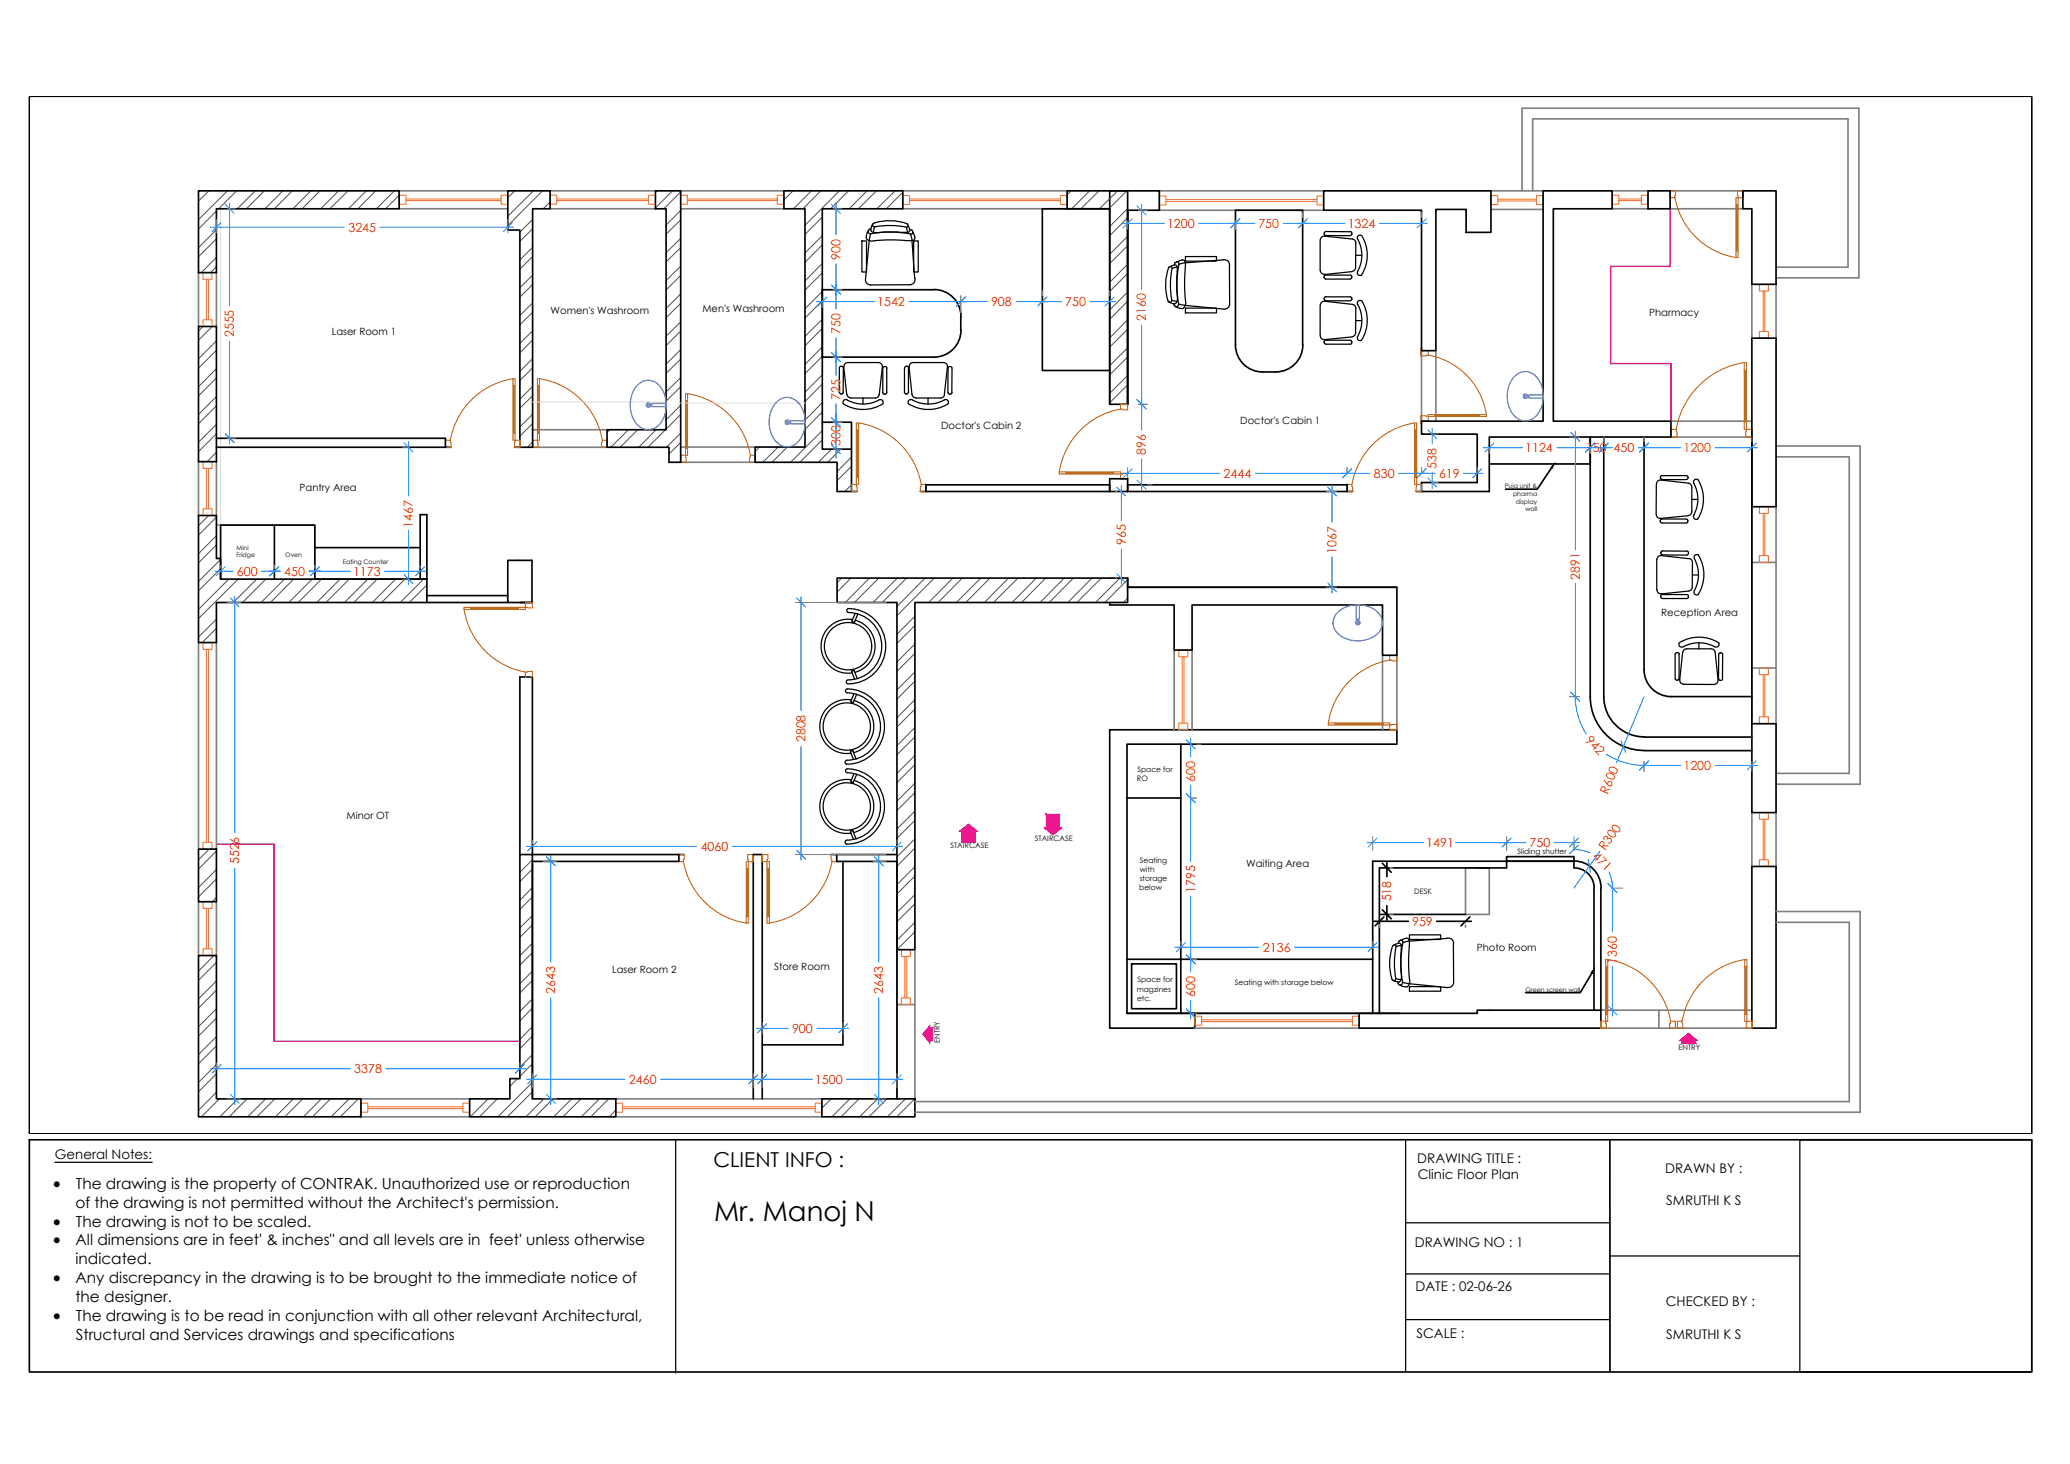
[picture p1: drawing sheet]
<svg xmlns="http://www.w3.org/2000/svg" width="420mm" height="297mm" viewBox="0 0 420 297" stroke-linecap="round" stroke-linejoin="round" font-family="sans-serif">
<!-- layer: SY_DR_Wall -->
<g fill="none" stroke="#000" stroke-width=".34">
<path d="M40.3 38.7h40.7v3.7h-37.1v12.9h-3.6zM103.1 38.7h8.6v3.7h-3.6v48.3h-2.6v-44h-2.4zM216.6 38.7h12.3v43.3v-39.3h6.4v-4h-10.1v43.3v-39.6h-8.6zM268.7 38.7h33.9v8.4h-5v-4.6h-6.1v28.6h-3v-28.4h-19.8zM334.5 38.7h4.5v3.7h-4.5zM353.8 38.7h6.7v19h-4.9v-15.3h-1.8zM40.3 66.2h3.6v27.5h-3.6zM355.6 68.6h4.9v34.2h-4.9zM135.8 93.8v-3.1h-12.6v-3.5h12v-44.8h-2.2v-3.7h5.2v55.1M169.9 99.7v-5.9h-16.6v-3.1h10.1v-48.3h-4.3v-3.7h24.1v3.7h-16.3v48.7h5.9v8.6M225.2 97.1v2.6M228.9 97.1v2.6"/>
<path d="M299.8 97.9v-9.8h-11.3v-2.6h24.7v-46.8h14v3.7h-11.9v43.1h23.9v3.2h-36.9v11M40.3 104.6h3.6v8.7h.9v4.2h41.8v4.7h-42.7v8.2h-3.6zM105.5 113.7h-2.4v8.5h4.9v-8.5M225.2 117.3h-55.3v4.9h12.2v70.5h3.6v-70.5h43.2v-4.9v1.9h54.6v13.8h-2.9v-10.2h-38.6v9.1h-3.7v-9.1h-13.1v-.6M225.2 148.1h58.3v2.9h-54.7v54.6h13.7v3h-17.3zM355.6 146.8h4.9v18.1h-4.9zM40.3 172.3h3.6v10.7h-3.6zM105.5 173.4h2.6v49.6h16.9v3.6h-29.7v-3.6h8.2v-4.2h2zM355.6 175.8h4.9v32.8h-4.9zM40.3 193.9h3.6v29.1h29.4v3.6h-33zM302.3 205h22.6v3.6h-49v-3h23.9M166.8 223h18.9v3.6h-18.9z"/>
</g>
<g fill="none" stroke="#808080" stroke-width=".34">
<path d="M81 38.7h22.1M111.7 38.7h21.3M138.2 38.7h20.9M183.2 38.7h33.4M235.3 38.7h33.4M302.6 38.7h10.6M308.9 38.7v-16.7h68.4v34.4h-16.8M311.1 38.7v-14.6h64v30.1h-14.6M327.2 38.7h7.3M339 38.7h14.8M40.3 55.3v10.9M43.9 55.3v10.9"/>
<path d="M81 42.4h22.1M111.7 42.4h21.3M138.2 42.4h20.9M183.2 42.4h33.4M235.3 42.7h33.4M302.6 42.5h10.6M327.2 42.4h7.3M339 42.4h14.8M355.6 57.7v10.9M360.5 57.7v10.9M288.5 71.1v14.4M291.5 71.1v14.4"/>
<path d="M40.3 93.7v10.9M43.9 93.7v10.9M108.1 87.2h15.1M108.1 90.7h15.1M138.2 90.7h15.1M138.2 93.8h15.1M339.2 85.5h16.4M339.2 88.7h16.4M360.5 92.7h14.9v64.2h-14.9M360.5 90.5h17.1v68.6h-17.1M355.6 114.1h4.9M355.6 102.8v44"/>
<path d="M360.5 102.8v44M40.3 130.4v41.9M43.9 130.4v41.9M238.3 131.9v16.2M242 131.9v16.2M280.6 133v15.1M283.5 133v15.1M355.6 135.5h4.9M355.6 164.9v10.9M360.5 164.9v10.9M40.3 183v10.9M43.9 183v10.9"/>
<path d="M182.1 192.7v30.3M185.7 192.7v30.3M182.1 203.8h3.6M242.5 208.6h33.4M242.5 205.6h33.4M324.9 208.6h30.7M324.9 205h30.7M336.7 205v3.6M73.3 223h22M73.3 226.6h22M125 223h41.8M125 226.6h41.8"/>
</g>
<!-- layer: SY_DR_Granite -->
<path d="M339 42.4v11.6h-12.1v19.8h12.3v11.7M43.9 171.3h11.7v40h49.9" fill="none" stroke="#b8008a" stroke-width=".3"/>
<!-- layer: SY_DR_Door -->
<path d="M288.4 70.8h.1v1.4h-.1zM288.4 84.4h.1v1.4h-.1z" fill="none" stroke="#b85c00" stroke-width=".2"/>
<!-- layer: SY_DR_Window -->
<g fill="none" stroke="#ff7f00" stroke-width=".2">
<path d="M81 39.6h1.4v1.8h-1.4zM101.7 39.6h1.4v1.8h-1.4zM111.7 39.6h1.3v1.8h-1.3zM131.6 39.6h1.4v1.8h-1.4zM138.2 39.6h1.3v1.8h-1.3zM157.8 39.6h1.3v1.8h-1.3zM183.2 39.7h1.4v1.8h-1.4zM215.3 39.7h1.3v1.8h-1.3zM235.3 39.8h1.4v1.8h-1.4zM267.3 39.8h1.4v1.8h-1.4zM302.6 39.7h1.4v1.8h-1.4zM311.9 39.7h1.3v1.8h-1.3z"/>
<path d="M327.2 39.6h1.4v1.8h-1.4zM333.1 39.6h1.4v1.8h-1.4zM41.2 55.3h1.8v1.4h-1.8zM41.9 56.7v8.2M42.3 56.7v8.2M82.4 40.4h19.3M82.4 40.7h19.3M113 40.4h18.6M113 40.7h18.6M139.5 40.4h18.3M139.5 40.7h18.3M184.6 40.4h30.7"/>
<path d="M184.6 40.7h30.7M236.7 40.5h30.6M236.7 40.9h30.6M304 40.4h7.9M304 40.8h7.9M328.6 40.4h4.5M328.6 40.7h4.5M357.1 57.7h1.8v1.3h-1.8zM357.9 59v8.3M358.2 59v8.3M41.2 64.9h1.8v1.3h-1.8zM357.1 67.3h1.8v1.3h-1.8z"/>
<path d="M41.2 93.7h1.8v1.3h-1.8zM41.9 95v8.2M42.3 95v8.2M41.2 103.2h1.8v1.4h-1.8zM357.1 112.7h1.8v1.4h-1.8zM357.1 102.8h1.8v1.4h-1.8zM357.9 104.2v8.5M358.2 104.2v8.5M41.2 130.4h1.8v1.4h-1.8zM41.9 131.8v39.1M42.3 131.8v39.1M239.3 131.9h1.8v1.4h-1.8z"/>
<path d="M240 133.3v13.4M240.3 133.3v13.4M357.1 135.5h1.8v1.4h-1.8zM357.9 136.9v8.5M358.2 136.9v8.5M239.3 146.7h1.8v1.4h-1.8zM357.1 145.4h1.8v1.4h-1.8zM41.2 170.9h1.8v1.4h-1.8zM357.1 174.4h1.8v1.4h-1.8zM357.1 164.9h1.8v1.3h-1.8zM357.9 166.2v8.2M358.2 166.2v8.2"/>
<path d="M41.2 192.5h1.8v1.4h-1.8zM41.2 183h1.8v1.3h-1.8zM41.9 184.3v8.2M42.3 184.3v8.2M183 192.7h1.8v1.3h-1.8zM183.7 194v8.5M184.1 194v8.5M183 202.5h1.8v1.3h-1.8zM242.5 206.2h1.4v1.8h-1.4zM243.9 206.9h30.6M243.9 207.3h30.6M274.5 206.2h1.4v1.8h-1.4z"/>
<path d="M73.3 223.8h1.4v1.9h-1.4zM74.7 224.9h19.3M74.7 224.6h19.3M94 223.8h1.3v1.9h-1.3zM125 223.8h1.4v1.9h-1.4zM126.4 224.9h39.1M126.4 224.6h39.1M165.5 223.8h1.3v1.9h-1.3z"/>
</g>
<!-- layer: SY_DR_Appliancess -->
<g fill="none" stroke="#b85c00" stroke-width=".2">
<path d="M339 38.7h1.1v1h-.2v.4h-.9zM353.8 38.7h-1.1v1h.1v12.6h-.4v-12.2h1.4M340 40.1a15 15 0 0 0 12.4 12.2M352.4 41.5h.4M352.4 50.9h.4M352.5 41.5v9.4M352.7 41.5v9.4M353.8 40.1v-1.4v1.4M104.1 78.3h.4M104.1 76.8a15.3 15.3 0 0 0-12.7 12.5M104.3 78.3v9.6M104.4 78.3v9.6"/>
<path d="M109.1 78.3h.4M109.2 78.3v9.6M109.4 78.3v9.6M109.5 76.8a15.3 15.3 0 0 1 12.8 12.5M139.6 79.9a15.3 15.3 0 0 1 12.7 12.5M288.5 71.1h1.4v1l-1.4 .1zM289.9 72a14.5 14.5 0 0 1 11.8 12.1M354 75.1h.5M354 73.6a16.7 16.7 0 0 0-13.8 13.5M354.2 75.1v10.5M354.4 75.1v10.5M90.4 89.3h1v.4h.2v1h-1.2z"/>
<path d="M104.1 87.9h.4M105.5 89.3h-1.4v-12.4h.4v12.8h-.1v1h1.1M105.5 89.3v1.4v-1.4M108.1 89.3h1.4v-12.4h-.4v12.8h.1v1h-1.1M108.1 89.3v1.4v-1.4M109.1 87.9h.4M122.2 89.3h1v1.4h-1.1v-1h.1zM138.2 92.4h1.4v-12.5h-.5v12.9h.2v1h-1.1M138.2 92.4v1.4v-1.4M139.1 91h.5M139.1 81.3h.5M139.3 81.3v9.7"/>
<path d="M139.4 81.3v9.7M152.3 92.4h1v1.4h-1.2v-1h.2zM172.8 98.3h1.5v-12.5h-.5v12.9h.2v1h-1.2M172.8 98.3v1.4v-1.4M173.8 96.9h.5M173.8 87.2h.5M174 87.2v9.7M174.1 87.2v9.7M174.3 85.8a15.3 15.3 0 0 1 12.7 12.5M187 98.3h.9v1.4h-1.1v-1h.2zM216.4 96h9.6M216.4 95.9h9.6"/>
<path d="M216.4 95.7v.5M226 95.7v.5M227.4 82h1.5v1.2h-1v-.2h-.5zM227.4 97.1v-1.4h-12.4v.5h12.9v-.2h1v1.1M227.4 97.1h1.5h-1.5M227.5 83a15.3 15.3 0 0 0-12.5 12.7M273.4 98.3h1v.4h.2v1h-1.2zM287.1 96.9h.5M287.1 87.2h.5M287.1 85.8a15.3 15.3 0 0 0-12.7 12.5M287.3 87.2v9.7M287.4 87.2v9.7"/>
<path d="M288.5 98.3h-1.4v-12.5h.5v12.9h-.2v1h1.1M288.5 98.3v1.4v-1.4M289.9 85.5h-1.4h1.4M291.2 84.4h9.1M291.2 84.2h9.1M291.2 84.1v.4M300.3 84.1v.4M301.7 84.1v.4h-12.2v-.1h-1v1.1M301.7 84.1h-11.8v1.4M339.2 87.1h1v.5h.2v1.1h-1.2zM354 85.6h.5M355.6 87.1h-1.6v-13.5h.5v14h-.1v1.1h1.2"/>
<path d="M355.6 87.1v1.6v-1.6M94.2 123.6a15.3 15.3 0 0 0 12.5 12.8M95.6 123.3h9.6M95.6 123.5h9.6M95.6 123.2v.4M105.2 123.2v.4M106.6 136.4h.4v-.2h1.1v1.2h-1.5zM106.6 122.2v1.4h-12.4v-.4h12.8v.1h1.1v-1.1M106.6 122.2h1.5h-1.5M282.1 133.9a15.3 15.3 0 0 0-12.5 12.7M282.1 133h1.4v1.1h-1v-.2h-.4zM269.6 146.7v.4h12.9v-.1h1v1.1"/>
<path d="M269.6 146.7h12.5v1.4M271 147h9.7M271 146.8h9.7M271 146.7v.4M280.7 146.7v.4M282.1 148.1h1.4h-1.4M137.8 173.4h1.1v1h-.2v.4h-.9zM138.7 174.8a15.3 15.3 0 0 0 12.8 12.5M151.5 176.2h.4M151.6 176.2v9.7M151.8 176.2v9.7M152.9 173.4h-1.1v1h.1v12.9h-.4"/>
<path d="M152.9 174.8v-1.4v1.4M152.9 174.8h-1.4v12.5M154.7 173.4h1.2v1h-.2v12.9h.5M154.7 174.8v-1.4v1.4M154.7 174.8h1.5v12.5M155.7 176.2h.5M155.9 176.2v9.7M156 176.2v9.7M168.7 173.4h1.1v1.4h-.9v-.4h-.2zM168.9 174.8a15.3 15.3 0 0 1-12.8 12.5M151.5 185.9h.4M155.7 185.9h.5"/>
<path d="M325.9 196.1h.4M326 196.1v9.7M326.2 196.1v9.7M326.4 194.7a15.3 15.3 0 0 1 12.7 12.5M354.1 194.7h.5v12.9h-.2v1h1.2M354.1 194.7v12.5h1.5M354.1 196.1h.5M354.2 194.7a15.3 15.3 0 0 0-12.8 12.5M354.3 196.1v9.7M354.4 196.1v9.7M324.9 207.2h1.4v-12.5h-.4v12.9h.1v1h-1.1M324.9 207.2v1.4v-1.4"/>
<path d="M325.9 205.8h.4M339.1 207.2h.9v1.4h-1.1v-1h.2zM340.5 207.2h.9v.4h.2v1h-1.1zM354.1 205.8h.5M355.6 207.2v1.4v-1.4"/>
</g>
<!-- layer: SY_DR_Elevation -->
<path d="M282.1 176.1h.5M299.8 176.1h-2.3v9.4h4.8v-9.4M280 187.7v.4M282.1 185.5h.5M297.5 187.7v.4M360.5 187.1h14.9v36.4h-189.7M360.5 184.9h17.1v40.8h-191.9" fill="none" stroke="#808080" stroke-width=".34"/>
<!-- layer: SY_DR_Washbasin -->
<g fill="none" stroke="#5c73b8" stroke-width=".25">
<path d="M129.2 78.3a3 3 0 0 1 5.2 .6 6.2 6.2 0 0 1-1 7.6 3 3 0 0 1-4.6-1.1 6.4 6.4 0 0 1 .4-7.1zM307.2 76.6a3 3 0 0 1 5.2 .6 6.2 6.2 0 0 1-1 7.5 3 3 0 0 1-4.6-1.1 6.4 6.4 0 0 1 .4-7zM131.3 81.9l.6 .6M131.9 81.9l-.6 .6M132.3 81.9h2.9v.6h-2.9zM157.4 81.8a3 3 0 0 1 5.2 .6 6.2 6.2 0 0 1-1 7.6 3 3 0 0 1-4.6-1.1 6.4 6.4 0 0 1 .4-7.1zM159.5 85.4l.6 .6M160.1 85.4l-.6 .6M160.5 85.4h2.9v.6h-2.9zM309.3 80.1l.6 .7M310 80.1l-.7 .6M310.3 80.1h2.9v.7h-2.9z"/>
<path d="M271.8 124a6.2 6.2 0 0 1 8.1 .5 3 3 0 0 1-1.1 4.7 6.2 6.2 0 0 1-7.5-1 2.9 2.9 0 0 1 .5-4.2zM275.3 122.8h.6v2.8h-.6zM275.3 126l.6 .6M275.9 126.1l-.6 .5"/>
<circle cx="131.6" cy="82.2" r=".44"/>
<circle cx="159.8" cy="85.6" r=".44"/>
<circle cx="309.6" cy="80.4" r=".44"/>
<circle cx="275.6" cy="126.3" r=".44"/>
</g>
<!-- layer: SY_DR_Furniture -->
<path d="M43.9 106.5h20" fill="none" stroke="#b8735c" stroke-width=".25"/>
<!-- layer: SY_DR_Plan Beam -->
<path d="M44.8 42.4v70.9M108.1 81.6h27.1M138.2 81.8h25.2" fill="none" stroke="#dcdcdc" stroke-width=".2"/>
<!-- layer: SY_DR_Hatch -->
<g fill="none" stroke="#50504b" stroke-width=".2">
<path d="M40.5 38.7l-.2 .2M42.4 38.7l-2.1 2.1M46.2 38.7l-5.9 5.9M48 38.7l-3.6 3.7M51.8 38.7l-3.6 3.7M53.7 38.7l-3.7 3.7M57.4 38.7l-3.6 3.7M59.3 38.7l-3.6 3.7M63.1 38.7l-3.6 3.7M65 38.7l-3.7 3.7M68.7 38.7l-3.6 3.7M70.6 38.7l-3.6 3.7"/>
<path d="M74.4 38.7l-3.7 3.7M76.3 38.7l-3.7 3.7M80 38.7l-3.6 3.7M81 39.6l-2.7 2.8M104.5 38.7l-1.4 1.4M108.3 38.7l-5.2 5.2M110.1 38.7l-7 7.1M136.5 38.7l-3.5 3.5M138.2 38.9l-3.5 3.5M161 38.7l-1.9 1.8M164.7 38.7l-3.6 3.7M166.6 38.7l-3.6 3.7"/>
<path d="M170.4 38.7l-7 7M172.2 38.7l-3.6 3.7M176 38.7l-3.6 3.7M177.9 38.7l-3.7 3.7M181.7 38.7l-3.7 3.7M183.2 39l-3.3 3.4M217.4 38.7l-.8 .8M221.2 38.7l-3.7 3.7M223.1 38.7l-3.7 3.7M226.9 38.7l-3.7 3.7M228.7 38.7l-3.6 3.7M43.9 46.6l-3.6 3.6"/>
<path d="M43.9 52.2l-3 3.1M43.9 42.8l-3.6 3.7M43.9 48.5l-3.6 3.6M43.9 54.1l-1.2 1.2M108.1 44.5l-2.6 2.6M108.1 50.2l-2.6 2.5M108.1 55.8l-2.6 2.6M108.1 46.4l-2.6 2.6M108.1 52.1l-2.6 2.5M108.1 57.7l-2.6 2.6M111.7 41l-1.4 1.4M138.2 42.7l-3 3"/>
<path d="M138.2 48.4l-3 2.9M138.2 54l-3 2.9M138.2 59.6l-3 3M138.2 44.6l-3 2.9M138.2 50.2l-3 3M138.2 55.9l-3 2.9M166.9 47.8l-3.5 3.5M166.9 53.5l-3.5 3.5M166.9 59.1l-3.5 3.5M166.9 44.1l-3.5 3.5M166.9 49.7l-3.5 3.5M166.9 55.4l-3.5 3.5"/>
<path d="M228.9 42.3l-3.7 3.7M228.9 47.9l-3.7 3.7M228.9 53.6l-3.7 3.7M228.9 59.3l-3.7 3.6M228.9 44.2l-3.7 3.6M228.9 49.9l-3.7 3.6M228.9 55.5l-3.7 3.6M41.2 66.2l-.9 1M43.1 66.2l-2.8 2.8M43.9 69.2l-3.6 3.6M43.9 74.8l-3.6 3.7M43.9 71.1l-3.6 3.6"/>
<path d="M43.9 76.7l-3.6 3.6M108.1 61.5l-2.6 2.5M108.1 67.1l-2.6 2.6M108.1 72.8l-2.6 2.5M108.1 78.4l-2.6 2.6M108.1 63.4l-2.6 2.5M108.1 69l-2.6 2.6M108.1 74.7l-2.6 2.5M138.2 65.3l-3 2.9M138.2 70.9l-3 3M138.2 76.6l-3 2.9M138.2 61.5l-3 3"/>
<path d="M138.2 67.2l-3 2.9M138.2 72.8l-3 3M138.2 78.5l-3 2.9M166.9 64.8l-3.5 3.5M166.9 70.4l-3.5 3.5M166.9 76.1l-3.5 3.5M166.9 61l-3.5 3.5M166.9 66.6l-3.5 3.6M166.9 72.3l-3.5 3.5M166.9 77.9l-3.5 3.6M228.9 64.9l-3.7 3.7M228.9 70.6l-3.7 3.6"/>
<path d="M228.9 76.2l-3.7 3.6M228.9 61.1l-3.7 3.7M228.9 66.8l-3.7 3.6M228.9 72.4l-3.7 3.7M228.9 78.1l-3.7 3.6M43.9 80.5l-3.6 3.6M43.9 86.1l-3.6 3.6M43.9 91.8l-1.9 1.9M43.9 82.3l-3.6 3.7M43.9 88l-3.6 3.6M43.9 93.6v.1M108.1 84.1l-2.6 2.5"/>
<path d="M108.1 89.7l-1.1 1M108.1 80.3l-2.6 2.5M108.1 85.9l-2.6 2.6M123.8 87.2l-.6 .5M127.5 87.2l-3.5 3.5M129.4 87.2l-3.5 3.5M133.2 87.2l-3.5 3.5M135.1 87.2l-3.6 3.5M138.2 82.2l-3 3M138.2 87.9l-2.9 2.8M138.2 93.5l-.3 .3M138.2 84.1l-3 3"/>
<path d="M138.2 89.8l-2.4 2.3M154.2 90.7l-.9 .9M157.9 90.7l-3.1 3.1M159.8 90.7l-3.1 3.1M166.9 81.7l-3.5 3.5M166.9 87.4l-6.4 6.4M166.9 83.6l-3.5 3.5M166.9 89.2l-4.6 4.6M168.8 91.1l-2.7 2.7M170.7 91.1l-2.7 2.7M172.8 92.7l-2.9 3M172.8 98.4l-1.3 1.3"/>
<path d="M172.8 94.6l-2.9 2.9M228.9 81.9l-.2 .1M42.4 104.6l-2.1 2.1M43.9 108.7l-3.6 3.6M43.9 104.9l-3.6 3.7M43.9 110.6l-3.6 3.6M44.8 113.5l-4.5 4.5M44.8 115.4l-4.5 4.5M46.4 117.5l-6.1 6.1M48.3 117.5l-8 8M52.1 117.5l-4.7 4.7M54 117.5l-4.8 4.7"/>
<path d="M57.7 117.5l-4.7 4.7M59.6 117.5l-4.7 4.7M63.4 117.5l-4.8 4.7M65.3 117.5l-4.8 4.7M69 117.5l-4.7 4.7M70.9 117.5l-4.7 4.7M74.7 117.5l-4.8 4.7M76.6 117.5l-4.8 4.7M80.3 117.5l-4.7 4.7M82.2 117.5l-4.7 4.7M86 117.5l-4.8 4.7M86.6 118.7l-3.5 3.5"/>
<path d="M170.8 117.3l-.9 .9M172.7 117.3l-2.8 2.8M176.5 117.3l-4.9 4.9M178.4 117.3l-5 4.9M182.1 117.3l-4.9 4.9M184 117.3l-4.9 4.9M187.8 117.3l-5.7 5.7M189.6 117.3l-7.5 7.6M193.4 117.3l-4.9 4.9M195.3 117.3l-4.9 4.9M199.1 117.3l-5 4.9M200.9 117.3l-4.9 4.9"/>
<path d="M204.7 117.3l-4.9 4.9M206.6 117.3l-4.9 4.9M210.3 117.3l-4.9 4.9M212.2 117.3l-4.9 4.9M216 117.3l-4.9 4.9M217.9 117.3l-4.9 4.9M221.6 117.3l-4.9 4.9M223.5 117.3l-4.9 4.9M227.3 117.3l-4.9 4.9M228.9 117.6l-4.6 4.6M43.9 125.6l-3.6 3.7M43.9 127.5l-2.9 2.9"/>
<path d="M185.7 125l-3.6 3.7M185.7 130.7l-3.6 3.6M185.7 136.3l-3.6 3.7M185.7 126.9l-3.6 3.6M185.7 132.6l-3.6 3.6M185.7 138.2l-3.6 3.6M228.9 121.4l-.9 .8M185.7 142l-3.6 3.6M185.7 147.6l-3.6 3.7M185.7 153.3l-3.6 3.6M185.7 158.9l-3.6 3.6M185.7 143.9l-3.6 3.6"/>
<path d="M185.7 149.5l-3.6 3.6M185.7 155.1l-3.6 3.7M42.5 172.3l-2.2 2.1M43.9 176.4l-3.6 3.7M43.9 172.7l-3.6 3.6M43.9 178.3l-3.6 3.7M108.1 174.4l-2.6 2.6M108.1 176.3l-2.6 2.6M185.7 164.6l-3.6 3.6M185.7 170.2l-3.6 3.6M185.7 175.8l-3.6 3.7M185.7 160.8l-3.6 3.7"/>
<path d="M185.7 166.4l-3.6 3.7M185.7 172.1l-3.6 3.7M185.7 177.7l-3.6 3.7M43.4 193.9l-3.1 3.1M43.9 182.1l-.8 .9M43.9 199l-3.6 3.7M43.9 195.3l-3.6 3.6M108.1 180.1l-2.6 2.6M108.1 185.7l-2.6 2.6M108.1 191.4l-2.6 2.5M108.1 197l-2.6 2.6M108.1 182l-2.6 2.5"/>
<path d="M108.1 187.6l-2.6 2.6M108.1 193.3l-2.6 2.5M108.1 198.9l-2.6 2.6M185.7 181.5l-3.6 3.7M185.7 187.1l-3.6 3.7M185.7 183.4l-3.6 3.6M185.7 189l-3.6 3.7M43.9 204.7l-3.6 3.6M43.9 210.3l-3.6 3.7M43.9 216l-3.6 3.6M43.9 200.9l-3.6 3.6M43.9 206.6l-3.6 3.6"/>
<path d="M43.9 212.2l-3.6 3.6M43.9 217.9l-3.6 3.6M105.1 218.8l-1.6 1.6M108.1 202.7l-2.6 2.5M108.1 208.3l-2.6 2.6M108.1 214l-2.6 2.5M108.1 219.6l-7 7M108.1 204.5l-2.6 2.6M108.1 210.2l-2.6 2.6M108.1 215.8l-2.6 2.6M43.9 221.6l-3.6 3.7M44.5 223l-3.6 3.6"/>
<path d="M48.3 223l-3.7 3.6M50.2 223l-3.7 3.6M53.9 223l-3.6 3.6M55.8 223l-3.7 3.6M59.5 223l-3.6 3.6M61.5 223l-3.7 3.6M65.2 223l-3.6 3.6M67.1 223l-3.7 3.6M70.9 223l-3.7 3.6M72.7 223l-3.6 3.6M73.3 226.2l-.5 .4M99.1 223l-3.7 3.6"/>
<path d="M101 223l-3.7 3.6M108.1 221.5l-5.1 5.1M110.4 223l-3.6 3.6M112.3 223l-3.7 3.6M116 223l-3.6 3.6M117.9 223l-3.7 3.6M121.7 223l-3.7 3.6M123.6 223l-3.7 3.6M125 225.2l-1.3 1.4M166.8 223h.1M168.7 223l-1.9 1.8M172.5 223l-3.6 3.6"/>
<path d="M174.4 223l-3.7 3.6M178.1 223l-3.6 3.6M180 223l-3.6 3.6M183.8 223l-3.7 3.6M185.7 223l-3.7 3.6"/>
</g>
<!-- layer: SY_DR_Symbol -->
<g fill="#f0f" stroke="#f0f" stroke-width=".2">
<path d="M188.8 208v3.7l-1.5-1.9z"/>
<path d="M340.9 211.1l1.8-1.5 1.8 1.5z"/>
<path d="M194.7 168.6l1.9-1.4 1.8 1.4z"/>
<path d="M211.9 168h3.6l-1.8 1.4z"/>
<path d="M188.8 208.5v2.7l.5-2.7zM189.3 208.5v2.7h-.5z"/>
<path d="M341.3 211.1l2.8 .6v-.6zM341.3 211.1l2.8 .6h-2.8z"/>
<path d="M195.2 168.6l2.7 2.3v-2.3zM195.2 168.6l2.7 2.3h-2.7z"/>
<path d="M212.3 165.2v2.8h2.8zM212.3 165.2h2.8v2.8z"/>
</g>
<!-- layer: SY_DR_Elevation -->
<g fill="none" stroke="#000" stroke-width=".34">
<path d="M189.6 58.8h-22.7v13.7h22.7a5.5 5.5 0 0 0 5.5-5.5M189.6 58.7a5.5 5.5 0 0 1 5.5 5.5M225.2 42.4h-13.6v32.8h13.6M228.9 42.7v39.3h-3.7M195 64.2v2.8M250.8 70a5.5 5.5 0 0 0 5.5 5.5M250.8 70v-27.3h13.6v27.3M264.4 70a5.5 5.5 0 0 1-5.4 5.5h-2.8M43.9 90.7h47.7M43.9 88.9h46.5v1.8M104.4 90.7h1.1M135.8 93.8h2.4"/>
<path d="M166.9 85.7h5.9v5.4M169.9 99.7h4.1M186.8 99.7h87.8M187.9 98.4h37.3M187.9 98.3v1.4M225.2 97.1h3.7M228.9 98.4h44.5M273.4 98.3v1.4M287.4 99.7h14.9M299.8 97.9h-11.3v1.8M302.3 94.1h20.5v-5.4v52.6a10.9 10.9 0 0 0 10.9 11M314.9 94.9l-2.9 4.4h-6.4"/>
<path d="M325.5 88.7v52.6a8.2 8.2 0 0 0 8.2 8.2M333.7 88.7v47.2M355.6 88.7v58.1M44.8 117.5v-11h19.1v11h22.7v-13.1h-1.3v13.1M55.7 106.5v11M63.9 111.1h21.4M105.5 113.7h2.5M225.2 117.3h3.7M228.9 119.2h54.6M86.6 122.2h16.5M86.6 120.8h16.5M105.5 122.2h2.3"/>
<path d="M108 122.2h.1M333.7 135.9a5.5 5.5 0 0 0 5.5 5.4h16.4M239.7 151v10.9h-10.9M333.7 152.3h21.9M333.7 149.5h21.9M105.5 173.4v-36h2.6v36h30.8M108.1 175.2v47.8M137.8 173.4v1.4h-29.7M168.7 173.4h13.4M169.8 174.8h12.3M169.8 173.4v1.4M171.1 174.8v37.2h-16.4"/>
<path d="M182.1 175.2v47.8M239.7 161.9v32.7h-10.9M281.5 174.9v3M305.8 174.7v1.4h-25.8v29.5M305.8 173.8h13.7v.9h-13.7zM319.5 174.7v1.4a4.1 4.1 0 0 1 4.1 4.1M319.5 174.7h-40.9v30.9M319.5 174.7a5.5 5.5 0 0 1 5.5 5.5M229.7 195.6h9.1v9.1h-9.1zM278.6 194.6h-38.9v11M278.8 186.9h7.1M280 185.5h17.5"/>
<path d="M281.5 183.8v2.9M291.6 186.9h7M323.1 197.4l-2.4 4h-11M323.5 180.2v24.8M324.9 180.2v24.8M228.8 205.6h55.3M302.3 205h-2.5v.6M152.9 223v-49.6h1.8v49.6"/>
</g>
<!-- layer: 0 -->
<g fill="none" stroke="#000" stroke-width=".25">
<path d="M174.9 48.9h1v6.3h-1zM175.9 48.4a1.45 1.45 0 0 0 1.5 .4 44.9 44.9 0 0 1 7.5 0h.3M176.3 46.8v.4l.4 .2-.2 1.5M176.4 48.8l-.7 7.9a1.04 1.04 0 0 0 1 1.1h7.9a1.08 1.08 0 0 0 1.1-1.3M176.7 47.4a21.2 21.2 0 0 1 8.2 .1M176.8 46.4a1.6 1.6 0 0 0-.9 2M177.3 47.2l.2-1.2-.3-.1v-.4l-.2 .3a1.01 1.01 0 0 0 0 1.2l.9 .2M177.5 46a17 17 0 0 1 6.5 .1M183.3 47.2l-2.7-.1-2.7 .1M183.9 46.1l.3 1M184 45.4h.1M184.2 45.4l.5 1.2-.1 .3-.3 .2h-1"/>
<path d="M184.2 45.4a9.5 9.5 0 0 0-7 0M184.3 45.7a.28 .28 0 0 1 0 .3 .28 .28 0 0 1-.3 .1M184.6 46.5l.5 .2M184.8 47.5l.3 1.3M185.1 46.7l.6 1.4M185.1 48.9l.6 7.6M185.2 47a.36 .36 0 0 1 0 .3 .36 .36 0 0 1-.3 .2M185.4 48.9h1v6.3h-1zM185.7 48.2a.53 .53 0 0 1-.5 .6M237.2 54.3l-.1 .1M237.2 54.2a10.6 10.6 0 0 0-.1 6.8M237.3 54.2l1.1-.5 .3 .1 .2 .3v1"/>
<path d="M237.5 54.1a.28 .28 0 0 1 .3 0 .28 .28 0 0 1 .1 .3M237.9 54.4a17.7 17.7 0 0 0-.1 6.5l1.2 .2M238.7 53.2a.36 .36 0 0 1 .4 0 .36 .36 0 0 1 .2 .3M238.9 55.1l-.1 2 .1 2.7a1.76 1.76 0 0 1-.3 1.8h-.7l-.7-.4M239 54.2l-1.1 .3M239.3 53.5a23 23 0 0 0-.1 8.4l-.3 .3-.4-.1M239.9 52.7a.53 .53 0 0 1 .7 .5M240 52.7l-1.5 .6-.2 .5M240.6 53.2v1.2a35.5 35.5 0 0 0 .1 7.3 .95 .95 0 0 1-.5 .9 .95 .95 0 0 1-1.1-.1l-.6-.4M240.6 52.1h6.3v.9h-6.3zM248.2 52.7l-7.6 .6-1.3 .4M248.3 52.7a1.08 1.08 0 0 1 1.3 1.1"/>
<path d="M249.5 53.8l.1 7.9M268 48.7v6.2M268 54.9l.3 .6 .6 .1M268.8 47.3v.2M268.8 47.5l.3 .3h5l.3-.3M268.8 47.9l5.7 .6M268.9 47.9l-.6 .2-.3 .6M269.1 55.8h5l.3 .3M269.1 56.6h5M269.1 55.8l-.3 .3v.3l.3 .2M269.1 47h5M269.1 47l-.3 .3"/>
<path d="M274.1 47l.2 .1 .1 .4M274.3 56.2v.2l-.2 .2M274.5 55.1l-5.7 .6M274.5 48.5a.78 .78 0 0 1 .7 .8M275.2 51.8h1.2M275.2 49.3v5a.78 .78 0 0 1-.7 .8M276.4 47.8a.57 .57 0 0 0-.7 .1 .57 .57 0 0 0-.1 .7M276.4 47.8a7.6 7.6 0 0 1 0 8 .56 .56 0 0 1-.7-.1 .56 .56 0 0 1-.1-.7 6.7 6.7 0 0 0 0-6.4M170.4 79.6l.3 .3M170.7 74.3l.3 .1 .2 .2-.1 5.1M170.7 80h.1M170.7 74.3l-.3 .3-.1 5"/>
<path d="M171.2 79.6l-.3 .3M171.3 74.5l.6 5.5M171.3 74.4l.2-.6 .6-.2h6.2l.4 .1 .3 .3 .1 .5-.6 5.6a.78 .78 0 0 1-.8 .7h-5a.88 .88 0 0 1-.8-.8M179.2 79.6l.1 .3 .3 .1M179.2 74.7v5M179.7 74.4h-.3l-.2 .3M179.7 74.4l.3 .3M180 79.6l-.3 .4M180 74.7v5M183.6 74.7v4.9l.3 .3M183.6 74.6l.2-.2 .3-.1 .3 .3M183.9 80h.2"/>
<path d="M184.4 79.6l-.3 .3M184.4 74.7v5M184.5 74.5l.6 5.5a.78 .78 0 0 0 .8 .7l5 .1M185.3 73.6h6.2l.6 .2 .2 .6-.6 5.7M185.3 73.6l-.5 .2-.2 .6M192.4 79.6l.2 .3 .3 .1M192.7 74.4h.2M192.8 74.4l-.4 .3v5M192.9 74.4l.3 .3v5M193.2 79.6l-.3 .4M237.1 61l.1 .2M237.8 60.9a.36 .36 0 0 1-.1 .4 .36 .36 0 0 1-.4 0"/>
<path d="M238.2 61.6l.1 .2M238.2 61.8l.3 .3M239.2 61.7l1.4 .2M240.6 62.5h6.3v1h-6.3zM249.6 61.7a1.04 1.04 0 0 1-1.2 1l-7.8-.7M268 68.1l.3 .6 .6 .2M268.8 69.5l.3 .3M268.8 60.5v.2M268.8 60.7l.3 .3M268.8 61.1l5.7 .7M268.9 61.1l-.6 .2-.3 .6v6.2M269.1 69h5a.41 .41 0 0 1 .3 .4 .41 .41 0 0 1-.3 .4h-5"/>
<path d="M269.1 69l-.3 .2v.3M269.1 60.2h5l.3 .3M269.1 61h5M269.1 60.2l-.3 .3M274.4 60.6l-.1 .2-.2 .2M274.5 68.4l-5.7 .5M274.5 61.8a.78 .78 0 0 1 .7 .7M275.2 65.1h1.2M275.2 62.6v4.9a.78 .78 0 0 1-.7 .8M276.4 61a.57 .57 0 0 0-.7 .1 .57 .57 0 0 0-.1 .7 6.5 6.5 0 0 1 0 6.4M276.4 61a7.6 7.6 0 0 1 0 8 .56 .56 0 0 1-.7-.1 .56 .56 0 0 1-.1-.7M175.2 80.8v1.2"/>
<path d="M178.4 81.2a6.8 6.8 0 0 1-6.7-.1 .57 .57 0 0 0-.5 .2 .57 .57 0 0 0 0 .6M178.4 81.1a.57 .57 0 0 1 .7 .1 .57 .57 0 0 1 .1 .7 7.5 7.5 0 0 1-8 0M185.2 81.1a.57 .57 0 0 0-.7 .1 .57 .57 0 0 0-.1 .7M185.2 81.2a6.7 6.7 0 0 0 6.4 0M188.4 80.8v1.2M191.6 81.1a.57 .57 0 0 1 .8 .1 .57 .57 0 0 1 0 .7 7.5 7.5 0 0 1-8 0M191.7 80.1a.78 .78 0 0 1-.8 .7M336.2 98.2v6.2l.3 .6 .6 .2 5.6-.6M337 96.8v.2M337 96.9l.4 .4M337.1 97.4l5.6 .6a.78 .78 0 0 1 .7 .8M337.1 97.4l-.6 .2-.3 .6"/>
<path d="M337.3 96.5h5l.3 .3M337.3 97.3h5M337.4 96.5l-.4 .3M342.6 96.8v.3l-.3 .2M343.4 98.8v5a.78 .78 0 0 1-.7 .8M343.8 98.1a6.7 6.7 0 0 1 0 6.4M344.6 97.3a.57 .57 0 0 0-.7 .1 .57 .57 0 0 0-.1 .7M344.6 97.3a7.6 7.6 0 0 1 0 8 .56 .56 0 0 1-.7-.1 .56 .56 0 0 1-.1-.7M336.3 113.5v6.2M336.3 119.7l.3 .6 .6 .2M337 105.6v.2M337 105.8l.3 .3"/>
<path d="M337.1 112.1v.2M337.1 112.3l.3 .3h5M337.3 105.3h5l.3 .3-.1 .4-.2 .1h-5M337.3 105.3l-.3 .3M342.4 111.8h-5l-.3 .3M342.4 111.8l.3 .3M342.7 112.1v.3l-.3 .2M342.8 113.4l-5.8-.7-.6 .4-.1 .4M342.8 119.9l-5.6 .6M342.8 113.3a.78 .78 0 0 1 .7 .8v5.1a.78 .78 0 0 1-.7 .7M343.4 101.3h1.2M343.5 116.7h1.2"/>
<path d="M343.9 113.4a6.7 6.7 0 0 1 0 6.4M344.7 112.6a7.6 7.6 0 0 1 0 8 .56 .56 0 0 1-.7-.1 .56 .56 0 0 1-.1-.7M344.7 112.6a.57 .57 0 0 0-.7 .1 .57 .57 0 0 0-.1 .7M171.9 139.8a.41 .41 0 0 0-.3 .4 .41 .41 0 0 0 .3 .4 6.8 6.8 0 0 1 6.8 6.9 6.8 6.8 0 0 1-6.9 6.7M171.9 139.8a7.6 7.6 0 0 1 7.6 7.7 7.6 7.6 0 0 1-7.7 7.6M172.1 138a6.9 6.9 0 0 0 6.9-7 6.9 6.9 0 0 0-7-6.8 .41 .41 0 0 1-.1-.4 .41 .41 0 0 1 .3-.3 7.6 7.6 0 0 1 7.6 7.7 7.6 7.6 0 0 1-7.9 7.5 .4 .4 0 0 1-.1-.4 .4 .4 0 0 1 .3-.3M172.9 136.3l.6 1.5M172.9 126.1l.2 .1M173 125.9v.1M173.1 125.7a5.5 5.5 0 0 0-6.4 5.4 5.5 5.5 0 0 0 6.3 5.4M173.1 126.2h.2M173.3 136l.1 .2"/>
<path d="M173.3 136a.27 .27 0 0 0-.3 0 .27 .27 0 0 0-.1 .3M173.4 136.1l.6 1.6M173.5 126.2l-.2 .1M173.5 126.1v.1M173.6 124.4l-.7 1.6M173.6 125.8a5.5 5.5 0 0 1 4 5.4 5.5 5.5 0 0 1-4.1 5.2M174.1 124.6l-.6 1.5M337.1 121.1l.3 .3M337.4 121.4h5M340 132.7v5M340 137.7l.4 .3M340.3 138h.2"/>
<path d="M340.3 132.4h.2M340.4 132.4l-.4 .3M340.5 132.4l.4 .3M340.8 137.7l-.3 .3M340.8 132.7v5M340.9 137.9l.2 .6 .6 .3M341.7 138.8l6.2 .1M342.3 131.6h5.1a.78 .78 0 0 1 .7 .7l.6 5.7-.2 .6-.6 .2M342.4 131.6a.78 .78 0 0 0-.8 .7l-.7 5.7M342.4 120.6h-5l-.3 .2v.3M342.4 120.6l.3 .4M342.7 121v.1"/>
<path d="M342.7 121.1l-.3 .3M344.8 130.4v1.2M348.1 131.2a.59 .59 0 0 0 .7-.1 .59 .59 0 0 0 .1-.7 7.5 7.5 0 0 0-8 0 .57 .57 0 0 0 0 .7 .57 .57 0 0 0 .7 .1 6.8 6.8 0 0 1 6.5 0M348.9 137.7l.3 .3M348.9 132.8l.1-.3 .3-.1 .4 .4M348.9 132.8l-.1 4.9M349.2 138.1h.1M349.7 137.7l-.4 .3M349.7 132.8l-.1 4.9M171.8 154.3a.4 .4 0 0 0-.3 .3 .4 .4 0 0 0 .3 .4M172.6 152.6l.7 1.5M172.7 158.6l.1 .1"/>
<path d="M172.7 142.2a.3 .3 0 0 0 .2 .3 .3 .3 0 0 0 .3 0M172.7 158.4v.1M172.8 152.3l-.1 .3M172.8 142a5.5 5.5 0 0 0-6.4 5.4 5.5 5.5 0 0 0 6.3 5.4M172.8 158.2a5.5 5.5 0 0 0-6.4 5.4 5.5 5.5 0 0 0 6.3 5.4M172.9 158.7h.2M173 152.3l.2 .1M173.1 152.3h-.3M173.1 152.4l.7 1.6M173.2 142.4v.1M173.2 158.6v.1M173.3 140.7l-.6 1.6"/>
<path d="M173.3 157l-.6 1.5M173.4 142.1a5.5 5.5 0 0 1 4 5.4 5.5 5.5 0 0 1-4.1 5.2M173.4 158.3a5.5 5.5 0 0 1 4 5.4 5.5 5.5 0 0 1-4.1 5.2M173.9 157.1l-.7 1.6-.2 .1M173.9 140.9l-.7 1.5M171.8 170.5a6.9 6.9 0 0 0 6.9-7 6.9 6.9 0 0 0-6.9-6.8 .41 .41 0 0 1-.2-.4 .41 .41 0 0 1 .3-.3 7.6 7.6 0 0 1 7.6 7.7 7.6 7.6 0 0 1-7.8 7.5 .4 .4 0 0 1-.2-.4 .4 .4 0 0 1 .3-.3M172.6 168.8l.7 1.5M173 168.5l.1 .1M173.1 168.5a.27 .27 0 0 0-.3 .1 .27 .27 0 0 0-.1 .3M173.1 168.6l.7 1.6M173.1 168.6l.1 .1M282.7 192h.1"/>
<path d="M282.7 191.9a9.7 9.7 0 0 0 0 7l.3 .1a.87 .87 0 0 0 1.1 .2 .87 .87 0 0 0 .4-1M282.9 191.8a.28 .28 0 0 1 .3 0 .28 .28 0 0 1 .2 .2M283.4 192a17 17 0 0 0-.1 6.5M283.7 199.2l.3 .6M283.9 191.4l.4 .2 .1 .5-.1 3.4 .2 2.7M283.9 191.4l-1.2 .4M283.9 199.7l1 .5h.7M284.2 190.8a.36 .36 0 0 1 .4 0 .36 .36 0 0 1 .2 .4 23.4 23.4 0 0 0-.1 8.3l-.4 .3h-.3M284.4 198.7l-1.1-.2-.1 .4h-.4M284.4 191.8l-1 .3M284.7 199.3l1.4 .2M285.4 190.4a.75 .75 0 0 1 .7 1v.7a35.5 35.5 0 0 0 0 7.2l-.5 .9"/>
<path d="M285.4 190.4l-1.4 .5-.2 .5M286 199.6l7.9 .8M286.1 189.7h6.3v.9h-6.3zM293.7 190.4l-7.6 .5-1.4 .4M293.7 190.3a1.08 1.08 0 0 1 1.3 1.1v7.9M295 199.3a1.04 1.04 0 0 1-1.1 1M286.1 200.2h6.3v.9h-6.3zM11.2 235.8h19.7M137.1 231.3v47.3M285.3 231.3v47.1M365.3 231.3h47.1v47.1h-47.1zM285.3 258.5h41.5"/>
<path d="M285.3 248.1h41.5M326.8 254.8h38.5M285.3 267.7h41.5M326.8 278.4v-47.1v47.1"/>
<circle cx="172.1" cy="131.1" r="4.8"/>
<circle cx="171.9" cy="147.4" r="4.8"/>
<circle cx="171.9" cy="163.6" r="4.8"/>
</g>
<!-- layer: SY_DR_Dimension -->
<g fill="none" stroke="#808080" stroke-width=".2">
<path d="M43.9 44.5v2.8M46.1 42.4h1.7M103.1 44.5v2.8M169.1 42.4h1.8M169.1 58.8h1.8M211.6 59v1M225.2 59v1M228.9 44.8v1.7M231 42.7h1.9M250.8 44.8v1.7M264.4 43.1v1M288.5 43.1v1"/>
<path d="M166.9 60.9v1.5M169.1 72.5h1.8M195 60v3.4M46.1 88.9h1.7M81.7 90.7h1.4M169.1 85.7h1.8M169.1 91.1h1.8M226.4 99.7h.3M228.9 94.9v1.3M231 82h1.9M232.9 98.4h1M269.2 99.7h2.1"/>
<path d="M273.4 94.9v1.2M288.5 94.9v.8M290.7 88.1h1.2M290.7 97.9h1.2M299.8 94.9v.8M302.3 90.8v1.2M318.6 88.7h2M322.8 90.8v1.2M325.5 88.7v.9M333.7 88.7v.9M355.6 88.7v.9M44.8 114.7v.6"/>
<path d="M55.7 114.7v.6M63.9 114.7v.6M81.7 117.5h1.4M85.3 114.7v.6M226.4 117.3h.3M269.2 119.2h2.1M46.1 122.2h2.7M161.4 122.2h18.5M242.9 151h.9M318.5 141.3h2.1M333.7 154.5v2M355.6 154.5v2"/>
<path d="M108.1 170.5v.7M110.2 174.8h2.8M161.4 173.4h18.5M177.2 174.8h2.7M182.1 170.5v.7M241.9 161.9h1M278.6 169.8v2.7M305.8 169.8v2.7M319.5 169.8v2.7M239.7 191v1.5M241.9 194.6h1M278.6 191v1.5"/>
<path d="M327.1 180.2h2.3M43.9 215.7v.9M105.5 215.7v.9M108.1 217.8v3M152.9 217.8v3M154.7 207.5v2.3M154.7 217.8v3M171.1 207.5v2.3M182.1 217.8v3M241.9 205.6h1M327.1 205h1.4M46.1 223h2.7"/>
<path d="M110.2 223h2.8M177.2 223h2.7"/>
</g>
<g fill="none" stroke="#007fff" stroke-width=".2">
<path d="M42.7 46.1h27.2M46.6 41.2v20.8M77.1 46.1h27.2M169.7 41.2v6.5M169.7 53.5v9.2M227.7 45.3h8.6M231.7 41.5v17.2M243.3 45.3h11.4M260.5 45.3h12.5M280 45.3h9.7M46.6 69.3v20.8M165.7 61.2h11.8"/>
<path d="M169.7 68.5v7.7M184.5 61.2h15.9M206.2 61.2h9.3M221.3 61.2h5.1M231.7 66v21.3M82.9 89.6v11M169.7 85.7v7.2M169.7 81.9v5M227.6 98.5v7.1M227.7 96h19.8M231.7 93.1v6.5M254.8 96h23.2"/>
<path d="M270.4 98.5v7.4M283.9 96h7.4M290.7 86.9v3.2M290.7 95.9v3.2M297 96h4M301.1 90.8h7.9M316 90.8h8M319.8 87.5v24.1M322.8 90.8h4.5M324.3 90.8h2.4M332.5 90.8h8.7M348.1 90.8h8.7"/>
<path d="M43.6 115.9h3.7M53.1 115.9h3.8M62.7 115.9h8.4M78.1 115.9h8.4M82.9 107.6v11.1M227.6 111.4v7.1M270.4 113v7.3M319.8 118.4v24.1M47.7 121.1v47.9M162.6 121.1v23.1M162.6 151.5v23.1M241.7 149.8v3.8"/>
<path d="M241.7 159.4v15.4M319.7 141.3a14 14 0 0 0 2.3 7.6M326.1 153.1a14 14 0 0 0 7.6 2.2M332.5 155.3h8.7M333.7 141.3l-5.6 13.5M348.1 155.3h8.7M47.7 176.2v47.9M106.9 171.7h34.5M111.8 173.6v21.6M148.7 171.7h34.5M178.4 173.6v21.6M277.4 171h11.6"/>
<path d="M295.5 171h14.2M315.5 171h5.2M319.5 172.4l1.7 .1 1.6 .6M324.7 172.7l-5.2 7.5M326.6 176.9l.5 1.6 .2 1.7M327.3 179v10.1M238.5 192.2h17M241.7 181.8v15.4M262.8 192.2h17M327.3 196.1v10M42.7 216.9h28.4M78.3 216.9h28.4"/>
<path d="M106.9 219h19.9M111.8 202.5v21.6M134.1 219h30.8M153.5 208.6h6.5M165.8 208.6h6.5M171.9 219h11.3M178.4 202.5v21.6M241.7 203v3.8"/>
</g>
<!-- layer: 0 -->
<g fill="none" stroke="#007fff" stroke-width=".2">
<path d="M44.9 45.2l-1.9 1.8M45.7 41.4l1.8 1.9M104 45.2l-1.8 1.8M168.8 41.5l1.8 1.8M168.8 57.9l1.8 1.8M229.8 44.4l-1.8 1.8M230.8 41.8l1.8 1.8M251.7 44.4l-1.9 1.8M265.3 44.4l-1.8 1.8M289.5 44.4l-1.9 1.8M167.8 60.3l-1.8 1.8M168.8 71.5l1.8 1.8"/>
<path d="M195.9 60.3l-1.8 1.8M212.5 60.3l-1.8 1.8M226.1 60.3l-1.8 1.8M45.7 88l1.8 1.8M82 89.8l1.8 1.9M168.8 84.7l1.8 1.9M168.8 90.2l1.8 1.9M226.7 98.8l1.8 1.9M229.8 95.1l-1.8 1.8M230.8 81.1l1.8 1.9M230.8 97.4l1.8 1.9M269.5 98.8l1.8 1.9"/>
<path d="M274.3 95.1l-1.8 1.8M289.5 95.1l-1.9 1.8M289.8 87.2l1.8 1.8M289.8 97l1.8 1.8M300.7 95.1l-1.8 1.8M303.2 89.9l-1.8 1.8M318.8 87.7l1.9 1.9M323.7 89.9l-1.9 1.8M326.4 89.9l-1.8 1.8M334.6 89.9l-1.8 1.8M356.5 89.9l-1.8 1.8M45.7 115l-1.9 1.8"/>
<path d="M56.6 115l-1.8 1.8M64.8 115l-1.8 1.8M82 116.6l1.8 1.8M86.2 115l-1.8 1.8M226.7 116.4l1.8 1.8M269.5 118.3l1.8 1.8M46.7 121.3l1.8 1.8M161.7 121.3l1.8 1.8M240.8 150.1l1.8 1.8M320.6 142.3l-1.8-1.9 1.9 1.9M329 150.3l1 2.3M334.6 154.4l-1.8 1.8"/>
<path d="M334.6 154.5l-1.8 1.8M356.5 154.4l-1.8 1.8M109 170.8l-1.9 1.8M110.9 173.8l1.8 1.9M161.7 172.5l1.8 1.8M177.4 173.8l1.9 1.9M183 170.8l-1.9 1.8M240.8 161l1.8 1.8M279.5 170l-1.8 1.9M306.7 170l-1.8 1.9M320.4 170l-1.9 1.9M320.4 171.4l-1.9 1.9"/>
<path d="M322.4 174.4l.4 2.6M326.4 179.3l1.8 1.8M240.6 191.2l-1.8 1.9M240.8 193.7l1.8 1.9M279.5 191.2l-1.8 1.9M44.9 215.9l-1.9 1.8M106.4 215.9l-1.8 1.8M109 218.1l-1.9 1.8M153.8 218.1l-1.8 1.8M155.6 218.1l-1.8 1.8M155.6 207.7l-1.8 1.8M172 207.7l-1.8 1.8"/>
<path d="M183 218.1l-1.9 1.8M240.8 204.7l1.8 1.8M326.4 204.1l1.8 1.8M46.7 222l1.8 1.8M110.9 222l1.8 1.8M177.4 222l1.9 1.8"/>
</g>
<path d="M280.6 175.2l1.8 1.8M280.6 184.6l1.8 1.8M280.9 186l-1.8 1.9M298.4 186l-1.9 1.9" fill="none" stroke="#000" stroke-width=".34"/>
<!-- layer: SY_DR_Elevation -->
<path d="M315.5 94.1l-.4 .9-.3-.2zM323.5 196.6l-.3 .9-.3-.2z" fill="#000" stroke="#000" stroke-width=".2"/>
<!-- layer: Wall -->
<path d="M6 231.3h406.4v47.1h-406.4z" fill="none" stroke="#000" stroke-width=".34"/>
<!-- layer: Elevation -->
<path d="M6 19.6h406.4v210.4h-406.4z" fill="none" stroke="#000" stroke-width=".2"/>
<!-- layer: SY_DR_Elevation -->
<path d="M6 19.6h406.4v210.4h-406.4z" fill="none" stroke="#000" stroke-width=".2"/>
<text font-size="5.6" x="144.9" y="247.7">Mr. Manoj N</text>
<text font-size="4.2" x="144.8" y="236.8">CLIENT INFO :</text>
<g font-size="3.3">
<text x="10.8" y="241.2">·</text>
<text x="10.8" y="248.9">·</text>
<text x="10.8" y="252.7">·</text>
<text x="10.8" y="260.3">·</text>
<text x="10.8" y="268">·</text>
</g>
<g font-size="3.1">
<text x="15.3" y="245">of the drawing is not permitted without the Architect's permission.</text>
<text x="15.4" y="241.2">The drawing is the property of CONTRAK. Unauthorized use or reproduction</text>
<text x="15.4" y="248.9">The drawing is not to be scaled.</text>
<text x="15.3" y="256.5">indicated.</text>
<text x="15.4" y="252.7">All dimensions are in feet' &amp; inches&quot; and all levels are in feet' unless otherwise</text>
<text x="15.4" y="260.3">Any discrepancy in the drawing is to be brought to the immediate notice of</text>
<text x="15.3" y="264.1">the designer.</text>
<text x="15.4" y="268">The drawing is to be read in conjunction with all other relevant Architectural,</text>
<text x="15.4" y="271.8">Structural and Services drawings and specifications</text>
</g>
<g font-size="2.7">
<text x="11.2" y="235.2">General Notes:</text>
<text x="287.7" y="236">DRAWING TITLE :</text>
<text x="287.8" y="239.3">Clinic Floor Plan</text>
<text x="338" y="237.9">DRAWN BY :</text>
<text x="338.2" y="244.4">SMRUTHI K S</text>
<text x="287.2" y="253">DRAWING NO : 1</text>
<text x="287.3" y="261.9">DATE : 02-06-26</text>
<text x="338.1" y="265.1">CHECKED BY :</text>
<text x="287.5" y="271.5">SCALE :</text>
<text x="338.2" y="271.6">SMRUTHI K S</text>
</g>
<g font-size="2.5" fill="#f00">
<text x="70.7" y="47">3245</text>
<text x="236.9" y="46.2">1200</text>
<text x="255.4" y="46.2">750</text>
<text x="273.5" y="46.2">1324</text>
<text x="170.6" y="52.7" transform="rotate(-90 170.6 52.7)">900</text>
<text x="178" y="62.1">1542</text>
<text x="201.2" y="62.1">908</text>
<text x="216.2" y="62.1">750</text>
<text x="232.6" y="65.1" transform="rotate(-90 232.6 65.1)">2160</text>
<text x="47.5" y="68.4" transform="rotate(-90 47.5 68.4)">2555</text>
<text x="170.6" y="67.8" transform="rotate(-90 170.6 67.8)">750</text>
<text x="170.6" y="81.2" transform="rotate(-90 170.6 81.2)">725</text>
<text x="170.6" y="90.5" transform="rotate(-90 170.6 90.5)">300</text>
<text x="232.6" y="92.3" transform="rotate(-90 232.6 92.3)">896</text>
<text x="291.6" y="95.1" transform="rotate(-90 291.6 95.1)">538</text>
<text x="309.6" y="91.7">1124</text>
<text x="321.9" y="91.7">150</text>
<text x="327.5" y="91.7">450</text>
<text x="341.7" y="91.7">1200</text>
<text x="248.4" y="96.9">2444</text>
<text x="278.9" y="96.9">830</text>
<text x="292.1" y="96.9">619</text>
<text x="83.8" y="107.1" transform="rotate(-90 83.8 107.1)">1467</text>
<text x="228.5" y="110.6" transform="rotate(-90 228.5 110.6)">965</text>
<text x="271.3" y="112.4" transform="rotate(-90 271.3 112.4)">1067</text>
<text x="48.1" y="116.8">600</text>
<text x="57.7" y="116.8">450</text>
<text x="71.7" y="116.8">1173</text>
<text x="320.7" y="117.6" transform="rotate(-90 320.7 117.6)">2891</text>
<text x="163.5" y="150.6" transform="rotate(-90 163.5 150.6)">2808</text>
<text x="321.7" y="150.4" transform="rotate(45 321.7 150.4)">942</text>
<text x="242.6" y="158.6" transform="rotate(-90 242.6 158.6)">600</text>
<text x="326.4" y="161.2" transform="rotate(-68 326.4 161.2)">R600</text>
<text x="341.7" y="156.2">1200</text>
<text x="142.2" y="172.6">4060</text>
<text x="289.5" y="171.9">1491</text>
<text x="310.5" y="171.9">750</text>
<text x="323.1" y="174" transform="rotate(45 323.1 174)">471</text>
<text x="325.8" y="172.7" transform="rotate(-55 325.8 172.7)">R300</text>
<text x="48.5" y="175.4" transform="rotate(-90 48.5 175.4)">5526</text>
<text x="242.6" y="181.2" transform="rotate(-90 242.6 181.2)">1795</text>
<text x="282.3" y="182.9" transform="rotate(-90 282.3 182.9)">518</text>
<text x="286.6" y="187.8">959</text>
<text x="256.4" y="193.1">2136</text>
<text x="328.2" y="195.5" transform="rotate(-90 328.2 195.5)">1360</text>
<text x="112.7" y="201.7" transform="rotate(-90 112.7 201.7)">2643</text>
<text x="179.3" y="201.7" transform="rotate(-90 179.3 201.7)">2643</text>
<text x="242.6" y="202.3" transform="rotate(-90 242.6 202.3)">600</text>
<text x="160.8" y="209.5">900</text>
<text x="71.9" y="217.7">3378</text>
<text x="127.7" y="219.9">2460</text>
<text x="165.4" y="219.9">1500</text>
</g>
<g font-size="2">
<text x="111.7" y="63.7">Women's Washroom</text>
<text x="142.6" y="63.4">Men's Washroom</text>
<text x="334.8" y="64.2">Pharmacy</text>
<text x="67.3" y="67.9">Laser Room 1</text>
<text x="191" y="87.1">Doctor's Cabin 2</text>
<text x="251.7" y="86">Doctor's Cabin 1</text>
<text x="60.8" y="99.6">Pantry Area</text>
<text x="337.2" y="124.9">Reception Area</text>
<text x="70.3" y="166.2">Minor OT</text>
<text x="252.9" y="176">Waiting Area</text>
<text x="124.2" y="197.4">Laser Room 2</text>
<text x="157.1" y="196.8">Store Room</text>
<text x="299.7" y="193">Photo Room</text>
</g>
<g font-size="1.5">
<text x="230.7" y="158.5">RO</text>
<text x="230.9" y="156.7">Space for</text>
<text x="192.9" y="172.1">STAIRCASE</text>
<text x="210" y="170.7">STAIRCASE</text>
<text x="308" y="173.3">Sliding shutter</text>
<text x="231.3" y="175.1">Seating</text>
<text x="231.3" y="176.9">with</text>
<text x="231.3" y="178.8">storage</text>
<text x="231.3" y="180.6">below</text>
<text x="287" y="181.3">DESK</text>
<text x="230.7" y="201.2">magzines</text>
<text x="230.8" y="203.1">etc.</text>
<text x="230.9" y="199.3">Space for</text>
<text x="250.6" y="199.9">Seating with storage below</text>
<text x="190.8" y="211.6" transform="rotate(-90 190.8 211.6)">ENTRY</text>
<text x="340.7" y="213.1">ENTRY</text>
</g>
<g font-size="1.3">
<text x="305.5" y="99.1">Puja unit &amp;</text>
<text x="307.1" y="100.7">pharma</text>
<text x="307.7" y="102.2">display</text>
<text x="309.6" y="103.7">wall</text>
<text x="48" y="113.1">Fridge</text>
<text x="48" y="111.5">Mini</text>
<text x="57.9" y="113.1">Oven</text>
<text x="69.6" y="114.5">Eating Counter</text>
<text x="309.6" y="201.2">Green screen wall</text>
</g>
</svg>
